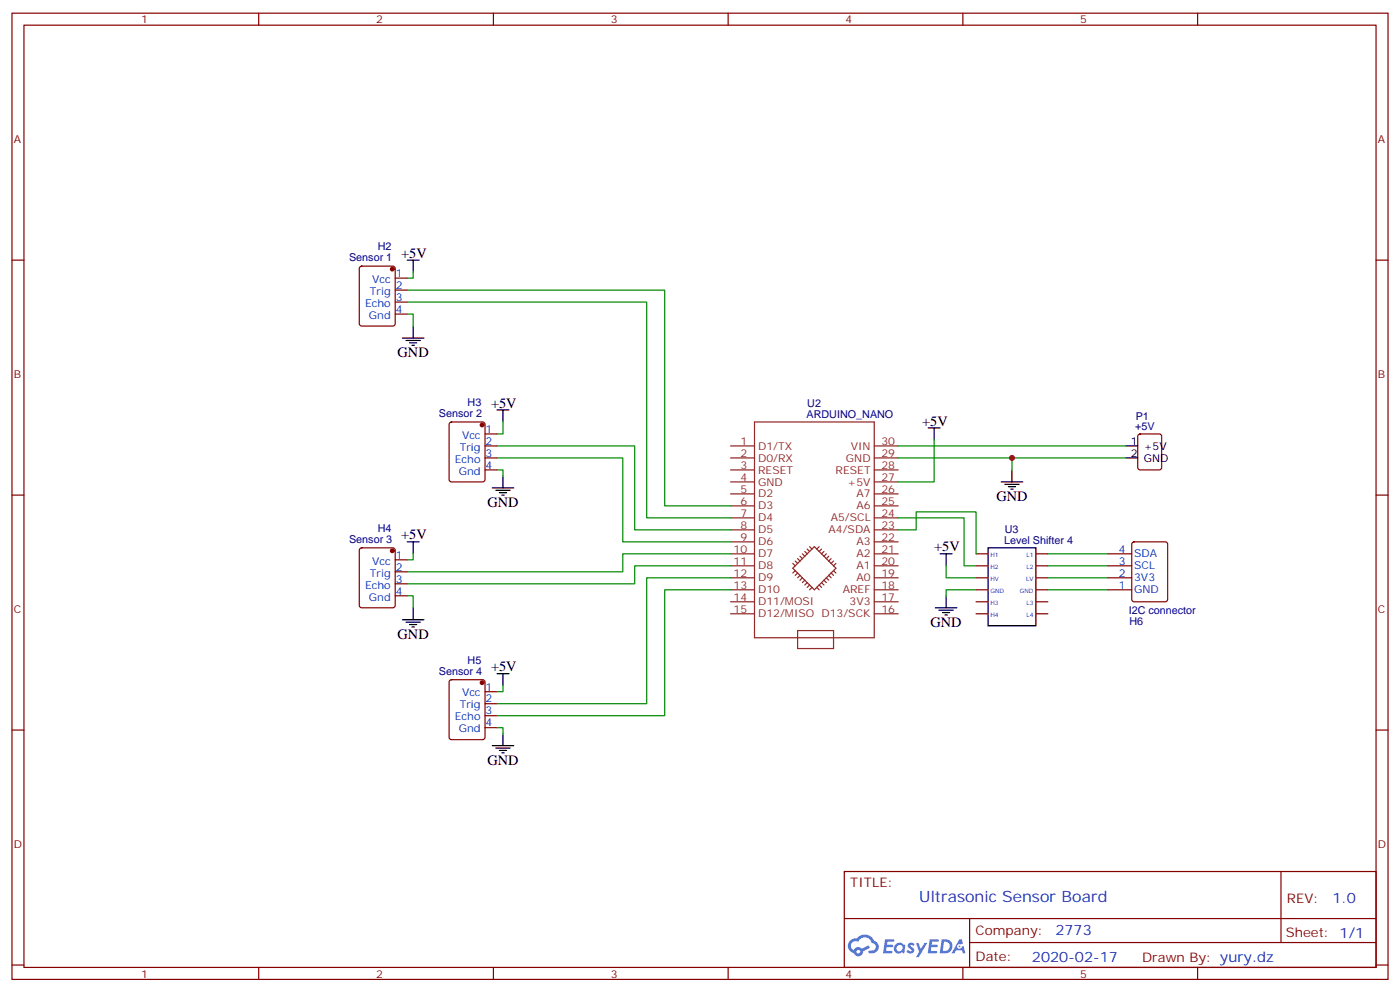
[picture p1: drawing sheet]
<svg xmlns="http://www.w3.org/2000/svg" width="412mm" height="292mm" viewBox="0 0 412 292" stroke-linecap="round" stroke-linejoin="round" font-family="sans-serif">
<g fill="none" stroke="#870000" stroke-width=".35">
<path d="M3.5 3.9h405.4v284.3h-405.4zM7.1 7.4h398.2v277.3h-398.2zM76.2 3.9v3.5M145.3 3.9v3.5M214.5 3.9v3.5M283.6 3.9v3.5M352.8 3.9v3.5M3.5 76.6h3.6M405.3 76.6h3.6M3.5 145.7h3.6M405.3 145.7h3.6M3.5 214.8h3.6"/>
<path d="M405.3 214.8h3.6M248.7 256.5h156.6v28.2h-156.6zM377.3 256.5v20.9M248.7 270.3h156.5M285.6 277.4h119.6M285.6 270.3v14.1M3.5 284h3.6M76.2 284.7v3.5M145.3 284.7v3.5M214.5 284.7v3.5M283.6 284.7v3.5M352.8 284.7v3.5"/>
<path d="M405.3 284h3.6"/>
</g>
<g fill="#5487ff">
<path d="M267.7 277.6a1.22 1.22 0 0 1 1.7 .3l-.4 .6a.47 .47 0 0 0-.3-.4 .47 .47 0 0 0-.5 .2l.1 .2a1.14 1.14 0 0 1 .8 1.8 1.14 1.14 0 0 1-1.9-.1l-.2-.1 .5-.6 .7 .4a.29 .29 0 0 0 .3-.2 .29 .29 0 0 0-.2-.3 1.04 1.04 0 0 1-.6-1.8z"/>
<path d="M260.7 276.4h2.4l.3 .2-.2 .5h-1.8l-.1 .9h1.5l.3 .4-.3 .3h-1.6l-.2 1.1 1.7 .1 .2 .3-.2 .3-2.6 .1z"/>
<path d="M273.8 276.4h2.4l.3 .2-.1 .5h-1.8l-.2 .9h1.6l.3 .4-.4 .3h-1.6l-.1 1.1 1.7 .1 .2 .3-.2 .3h-2.6z"/>
<path d="M282.6 276.4h.7l.3 1.3-.6 .3a.69 .69 0 0 0-1 .2 .69 .69 0 0 0 .4 1 .69 .69 0 0 0 .9-.6l.5-.3 .6 2.2h-.8l-.2-.8h-1.8l-.5 .8h-.8z"/>
<path d="M269.8 277.5h.8l.6 1.8 1.1-1.8h.9l-2.6 4.2h-.8l.9-1.6z"/>
<path d="M277.4 276.4l-.6 4.2h1.3a2.11 2.11 0 0 0 2.5-2.2 2.11 2.11 0 0 0-2.5-2zM278.1 277.1a1.39 1.39 0 0 1 1.7 1.5 1.39 1.39 0 0 1-1.8 1.2h-.3z"/>
<path d="M263.7 278a1.54 1.54 0 0 0-.1 2.2 1.54 1.54 0 0 0 2.2 .1l.6 .3 .3-2.3-.2-.3h-.4a1.49 1.49 0 0 0-2.4 0zM264 279a.94 .94 0 0 1 1.8 0 .94 .94 0 0 1-1.8 0z"/>
<path d="M250.4 276.8a2.18 2.18 0 0 0 1.1 3.7 1.44 1.44 0 0 0 1.6 .9 1.44 1.44 0 0 0 1.2-1.5l2-1-.5-.7-1.9 1a1.47 1.47 0 0 0-2.4 .4 1.39 1.39 0 0 1-.7-1.9 1.39 1.39 0 0 1 2-.5 2.12 2.12 0 0 1 2.2-1.3 2.12 2.12 0 0 1 1.9 1.7 1.14 1.14 0 0 1 1.1 1.4 1.14 1.14 0 0 1-1.7 .7 .43 .43 0 0 0-.5 .4 .43 .43 0 0 0 .4 .5 1.98 1.98 0 0 0 2.5-1.3 1.98 1.98 0 0 0-1.2-2.5 3.1 3.1 0 0 0-5.3-.7l-.9 .1zM252.3 280.1a.55 .55 0 0 1 1.1 0 .55 .55 0 0 1-1.1 0z"/>
<circle cx="282.6" cy="278.5" r=".26"/>
</g>
<g fill="none" stroke="#8c2424" stroke-width=".35">
<path d="M215.2 138.3h7M215.2 134.8h7M215.2 131.2h7M222.2 124.2h35.3v63.5h-35.3zM257.5 138.3h7.1M257.5 134.8h7.1M257.5 131.2h7.1M215.2 159.5h7M215.2 155.9h7M215.2 152.4h7M215.2 148.9h7M215.2 145.3h7"/>
<path d="M215.2 141.8h7M257.5 159.5h7.1M257.5 155.9h7.1M257.5 152.4h7.1M257.5 148.9h7.1M257.5 145.3h7.1M257.5 141.8h7.1M215.2 177.1h7M215.2 173.6h7M215.2 170h7M215.2 166.5h7M215.2 163h7"/>
<path d="M233.5 167.2l6.4-6.3 6.3 6.3-6.3 6.4zM233.5 165.8l.7 .7M234.2 167.9l-.7 .7M234.2 165.1l.7 .7M234.9 164.4l.8 .7M234.9 168.6l-.7 .7M235.7 169.3l-.8 .7M235.7 163.7l.7 .7M236.4 163l.7 .7M236.4 170l-.7 .7M237.1 162.3l.7 .7M237.1 170.7l-.7 .7"/>
<path d="M237.8 161.6l.7 .7M237.8 171.4l-.7 .8M238.5 160.9l.7 .7M238.5 172.2l-.7 .7M239.2 172.9l-.7 .7M240.6 172.9l.7 .7M241.3 172.2l.7 .7M241.3 160.9l-.7 .7M242 171.4l.7 .8M242 161.6l-.7 .7M242.7 170.7l.7 .7M242.7 162.3l-.7 .7"/>
<path d="M243.4 170l.7 .7M243.4 163l-.7 .7M244.1 169.3l.7 .7M244.1 163.7l-.7 .7M244.8 168.6l.7 .7M244.8 164.4l-.7 .7M245.5 167.9l.7 .7M245.5 165.1l-.7 .7M246.2 165.8l-.7 .7M257.5 177.1h7.1M257.5 173.6h7.1M257.5 170h7.1"/>
<path d="M257.5 166.5h7.1M257.5 163h7.1M215.2 180.6h7M234.9 185.6h10.6v5.3h-10.6zM257.5 180.6h7.1"/>
</g>
<g fill="none" stroke="#000" stroke-width=".35">
<path d="M119.9 76.6h3.6M121.7 76.6v3.5M118.5 99.5h6.4M121.7 96v3.5M119.6 100.2h4.2M120.6 100.9h2.2M121.4 101.6h.7M146.4 120.6h3.5M148.2 120.6v3.6M273.4 125.9h3.5M275.2 125.9v3.6M298.1 138.3v3.5"/>
<path d="M331.6 131.2h3.5M331.6 134.8h3.5M119.9 159.5h3.6M121.7 159.5v3.5M145 143.6h6.3M146 144.3h4.3M147.1 145h2.1M147.8 145.7h.7M148.2 140.1v3.5M294.9 141.8h6.4M296 142.5h4.2M297 143.2h2.2"/>
<path d="M297.7 143.9h.7M121.7 178.9v3.5M275.5 178.9h6.4M276.6 179.6h4.2M276.9 163h3.6M278.7 163v3.5M278.7 175.3v3.6M291 161.2h14.2v22.9h-14.2zM118.5 182.4h6.4M119.6 183.1h4.2M120.6 183.8h2.2M121.4 184.5h.7"/>
<path d="M146.4 198.3h3.5M148.2 198.3v3.5M277.6 180.3h2.2M278.3 181h.7M145 219.4h6.3M148.2 215.9v3.5M146 220.1h4.3M147.1 220.8h2.1M147.8 221.5h.7"/>
</g>
<g fill="none" stroke="#870000" stroke-width=".35">
<path d="M106.1 78.5l.4-.2h9.2l.7 .4v16.5l-.4 .7-9.5 .1-.6-.5-.1-16.5zM116.4 81.8h3.5M116.4 85.4h3.5M116.4 88.9h3.5M116.4 92.4h3.5M132.5 124.4l.5-.2h9.2l.6 .4 .1 16.5-.5 .7h-9.4l-.7-.4v-16.5zM142.9 127.7h3.5M142.9 131.2h3.5M142.9 134.8h3.5M142.9 138.3h3.5M335.4 127.9l.4-.2h5.7l.6 .4 .1 9.5-.5 .6-5.9 .1-.6-.5-.1-9.4zM333.6 159.7l.5-.2h9.2l.6 .4 .1 16.5-.5 .6-9.4 .1-.7-.5v-16.4z"/>
<path d="M106.1 161.4l.4-.2h9.2l.7 .5v16.5l-.4 .6-9.5 .1-.6-.5-.1-16.5zM116.4 164.7h3.5M116.4 168.3h3.5M116.4 171.8h3.5M116.4 175.3h3.5M287.5 163h3.5M287.5 166.5h3.5M287.5 170h3.5M287.5 173.6h3.5M287.5 177.1h3.5M305.2 163h3.5M305.2 166.5h3.5"/>
<path d="M305.2 170h3.5M305.2 173.6h3.5M305.2 177.1h3.5M326.3 163h7.1M326.3 166.5h7.1M326.3 170h7.1M326.3 173.6h7.1M287.5 180.6h3.5M305.2 180.6h3.5M132.5 200.2l.5-.2h9.2l.6 .5 .1 16.5-.5 .6-9.4 .1-.7-.5v-16.5zM142.9 203.6h3.5M142.9 207.1h3.5"/>
<path d="M142.9 210.6h3.5M142.9 214.1h3.5"/>
</g>
<g fill="#870000" stroke="#870000" stroke-width=".35">
<circle cx="115.5" cy="79.2" r=".53"/>
<circle cx="142" cy="125.1" r=".53"/>
<circle cx="115.5" cy="162.1" r=".53"/>
<circle cx="142" cy="200.9" r=".53"/>
</g>
<g fill="none" stroke="#008700" stroke-width=".35">
<path d="M119.9 92.4h1.8v3.6M119.9 88.9h70.6v63.5h24.7M119.9 85.4h75.9v63.5h19.4M121.7 80.1v1.7h-1.8M146.4 138.3h1.8v1.8M146.4 134.8h37v24.7h31.8M146.4 131.2h40.6v24.7h28.2M148.2 124.2v3.5h-1.8M264.6 131.2h67M264.6 134.8h67M275.2 129.5v12.3h-10.6M298.1 134.8v3.5"/>
<path d="M264.6 155.9h5.3v-5.3h17.6v12.4M264.6 152.4h19.4v14.1h3.5M119.9 175.3h1.8v3.6M121.7 163v1.7h-1.8M215.2 163h-31.8v5.3h-63.5M215.2 166.5h-28.2v5.3h-67.1M215.2 170h-24.7v37.1h-44.1M215.2 173.6h-19.4v37h-49.4M278.7 166.5v3.5h8.8M287.5 173.6h-8.8v1.7M308.7 173.6h17.6M308.7 170h17.6"/>
<path d="M308.7 166.5h17.6M308.7 163h17.6M146.4 214.1h1.8v1.8M148.2 201.8v1.8h-1.8"/>
</g>
<circle cx="298.1" cy="134.8" r=".88" fill="#c00"/>
<text font-size="4.6" fill="#00f" x="270.8" y="265.5">Ultrasonic Sensor Board</text>
<g font-size="4.2">
<text x="118.2" y="75.8">+5V</text>
<text x="117.1" y="105.1">GND</text>
<text x="144.6" y="119.9">+5V</text>
<text x="271.6" y="125.2">+5V</text>
<text x="143.6" y="149.2">GND</text>
<text x="293.5" y="147.5">GND</text>
<text x="118.2" y="158.8">+5V</text>
<text x="275.2" y="162.3">+5V</text>
<text x="274.1" y="184.5">GND</text>
<text x="117.1" y="188">GND</text>
<text x="144.6" y="197.6">+5V</text>
<text x="143.6" y="225.1">GND</text>
</g>
<g font-size="4.2" fill="#00f">
<text x="392.5" y="265.7">1.0</text>
<text x="310.9" y="275.3">2773</text>
<text x="304" y="283.1">2020-02-17</text>
</g>
<g font-size="3.9" fill="#800">
<text x="250.5" y="261.1">TITLE:</text>
<text x="379.1" y="265.7">REV:</text>
<text x="287.4" y="275.3">Company:</text>
<text x="378.7" y="275.9">Sheet: 1/1</text>
<text x="287.4" y="282.9">Date:</text>
<text x="336.4" y="283">Drawn By: yury.dz</text>
</g>
<g font-size="3.2" fill="#800">
<text x="41.6" y="6.9">1</text>
<text x="110.8" y="6.9">2</text>
<text x="179.9" y="6.9">3</text>
<text x="249.1" y="6.9">4</text>
<text x="318.2" y="6.9">5</text>
<text x="4.1" y="42">A</text>
<text x="405.9" y="42">A</text>
<text x="4.1" y="111.1">B</text>
<text x="405.9" y="111.1">B</text>
<text x="4.1" y="180.3">C</text>
<text x="405.9" y="180.3">C</text>
<text x="4.1" y="249.4">D</text>
<text x="405.9" y="249.4">D</text>
<text x="41.6" y="287.7">1</text>
<text x="110.8" y="287.7">2</text>
<text x="179.9" y="287.7">3</text>
<text x="249.1" y="287.7">4</text>
<text x="318.2" y="287.7">5</text>
</g>
<g font-size="3.2" fill="#000080">
<text x="102.8" y="76.9">Sensor 1</text>
<text x="111.3" y="73.6">H2</text>
<text x="137.7" y="119.5">H3</text>
<text x="237.8" y="119.8">U2</text>
<text x="129.3" y="122.8">Sensor 2</text>
<text x="237.6" y="123.1">ARDUINO_NANO</text>
<text x="334.5" y="123.5">P1</text>
<text x="334.4" y="126.6">+5V</text>
<text x="102.8" y="159.8">Sensor 3</text>
<text x="111.3" y="156.5">H4</text>
<text x="295.8" y="160.2">Level Shifter 4</text>
<text x="296" y="156.9">U3</text>
<text x="332.5" y="180.8">I2C connector</text>
<text x="332.7" y="184">H6</text>
<text x="137.7" y="195.4">H5</text>
<text x="129.3" y="198.6">Sensor 4</text>
</g>
<g font-size="3.2" fill="#00f">
<text x="109.6" y="83.3">Vcc</text>
<text x="116.6" y="81.5">1</text>
<text x="109" y="86.8">Trig</text>
<text x="116.6" y="85">2</text>
<text x="116.6" y="88.5">3</text>
<text x="107.5" y="90.3">Echo</text>
<text x="108.7" y="93.8">Gnd</text>
<text x="116.6" y="92.1">4</text>
<text x="136.1" y="129.1">Vcc</text>
<text x="143.1" y="127.4">1</text>
<text x="143.1" y="130.9">2</text>
<text x="134" y="136.2">Echo</text>
<text x="135.4" y="132.6">Trig</text>
<text x="143.1" y="134.4">3</text>
<text x="143.1" y="137.9">4</text>
<text x="135.1" y="139.7">Gnd</text>
<text x="109.6" y="166.2">Vcc</text>
<text x="116.6" y="164.4">1</text>
<text x="116.6" y="167.9">2</text>
<text x="329.6" y="166.2">3</text>
<text x="329.6" y="162.6">4</text>
<text x="334.1" y="167.6">SCL</text>
<text x="334.1" y="164">SDA</text>
<text x="107.5" y="173.2">Echo</text>
<text x="109" y="169.7">Trig</text>
<text x="116.6" y="171.4">3</text>
<text x="329.6" y="173.2">1</text>
<text x="329.6" y="169.7">2</text>
<text x="334.1" y="171.1">3V3</text>
<text x="108.7" y="176.7">Gnd</text>
<text x="116.6" y="175">4</text>
<text x="334.1" y="174.6">GND</text>
<text x="143.1" y="203.2">1</text>
<text x="135.4" y="208.5">Trig</text>
<text x="136.1" y="205">Vcc</text>
<text x="143.1" y="206.7">2</text>
<text x="134" y="212">Echo</text>
<text x="135.1" y="215.5">Gnd</text>
<text x="143.1" y="210.3">3</text>
<text x="143.1" y="213.8">4</text>
</g>
<g font-size="3.2" fill="#8d2323">
<text x="218.1" y="130.9">1</text>
<text x="259.6" y="130.9">30</text>
<text x="218.1" y="137.9">3</text>
<text x="218.1" y="134.4">2</text>
<text x="223.3" y="135.8">D0/RX</text>
<text x="223.3" y="132.3">D1/TX</text>
<text x="249.2" y="135.8">GND</text>
<text x="250.6" y="132.3">VIN</text>
<text x="259.6" y="134.4">29</text>
<text x="259.6" y="137.9">28</text>
<text x="218.1" y="141.5">4</text>
<text x="223.3" y="142.9">GND</text>
<text x="223.3" y="139.3">RESET</text>
<text x="246.1" y="139.3">RESET</text>
<text x="249.7" y="142.9">+5V</text>
<text x="259.6" y="141.5">27</text>
<text x="218.1" y="148.5">6</text>
<text x="218.1" y="145">5</text>
<text x="223.3" y="149.9">D3</text>
<text x="223.3" y="146.4">D2</text>
<text x="252.3" y="146.4">A7</text>
<text x="252.3" y="149.9">A6</text>
<text x="259.6" y="145">26</text>
<text x="259.6" y="148.5">25</text>
<text x="218.1" y="155.6">8</text>
<text x="218.1" y="152">7</text>
<text x="223.3" y="153.5">D4</text>
<text x="244.7" y="153.5">A5/SCL</text>
<text x="259.6" y="152">24</text>
<text x="259.6" y="155.6">23</text>
<text x="218.1" y="159.1">9</text>
<text x="223.3" y="160.5">D6</text>
<text x="223.3" y="157">D5</text>
<text x="244.1" y="157">A4/SDA</text>
<text x="252.3" y="160.5">A3</text>
<text x="259.6" y="159.1">22</text>
<text x="216.1" y="166.2">11</text>
<text x="216.1" y="162.6">10</text>
<text x="223.3" y="167.6">D8</text>
<text x="223.3" y="164">D7</text>
<text x="252.3" y="164">A2</text>
<text x="252.3" y="167.6">A1</text>
<text x="259.6" y="162.6">21</text>
<text x="259.6" y="166.2">20</text>
<text x="216.1" y="173.2">13</text>
<text x="216.1" y="169.7">12</text>
<text x="223.3" y="171.1">D9</text>
<text x="252.3" y="171.1">A0</text>
<text x="259.6" y="169.7">19</text>
<text x="259.6" y="173.2">18</text>
<text x="216.1" y="176.7">14</text>
<text x="223.3" y="178.2">D11/MOSI</text>
<text x="223.3" y="174.6">D10</text>
<text x="248.3" y="174.6">AREF</text>
<text x="250.3" y="178.2">3V3</text>
<text x="259.6" y="176.7">17</text>
<text x="216.1" y="180.3">15</text>
<text x="223.3" y="181.7">D12/MISO D13/SCK</text>
<text x="259.6" y="180.3">16</text>
</g>
<g font-size="3.2">
<text x="333.1" y="130.9">1</text>
<text x="333.1" y="134.4">2</text>
<text x="336.9" y="132.3">+5V</text>
<text x="336.9" y="135.8">GND</text>
</g>
<g font-size="1.8" fill="#00f">
<text x="291.7" y="164">H1</text>
<text x="291.7" y="167.6">H2</text>
<text x="302.3" y="164">L1</text>
<text x="302.3" y="167.6">L2</text>
<text x="291.7" y="171.1">HV</text>
<text x="302.3" y="171.1">LV</text>
<text x="291.7" y="174.6">GND</text>
<text x="291.7" y="178.2">H3</text>
<text x="300.4" y="174.6">GND</text>
<text x="302.3" y="178.2">L3</text>
<text x="291.7" y="181.7">H4</text>
<text x="302.3" y="181.7">L4</text>
</g>
</svg>
